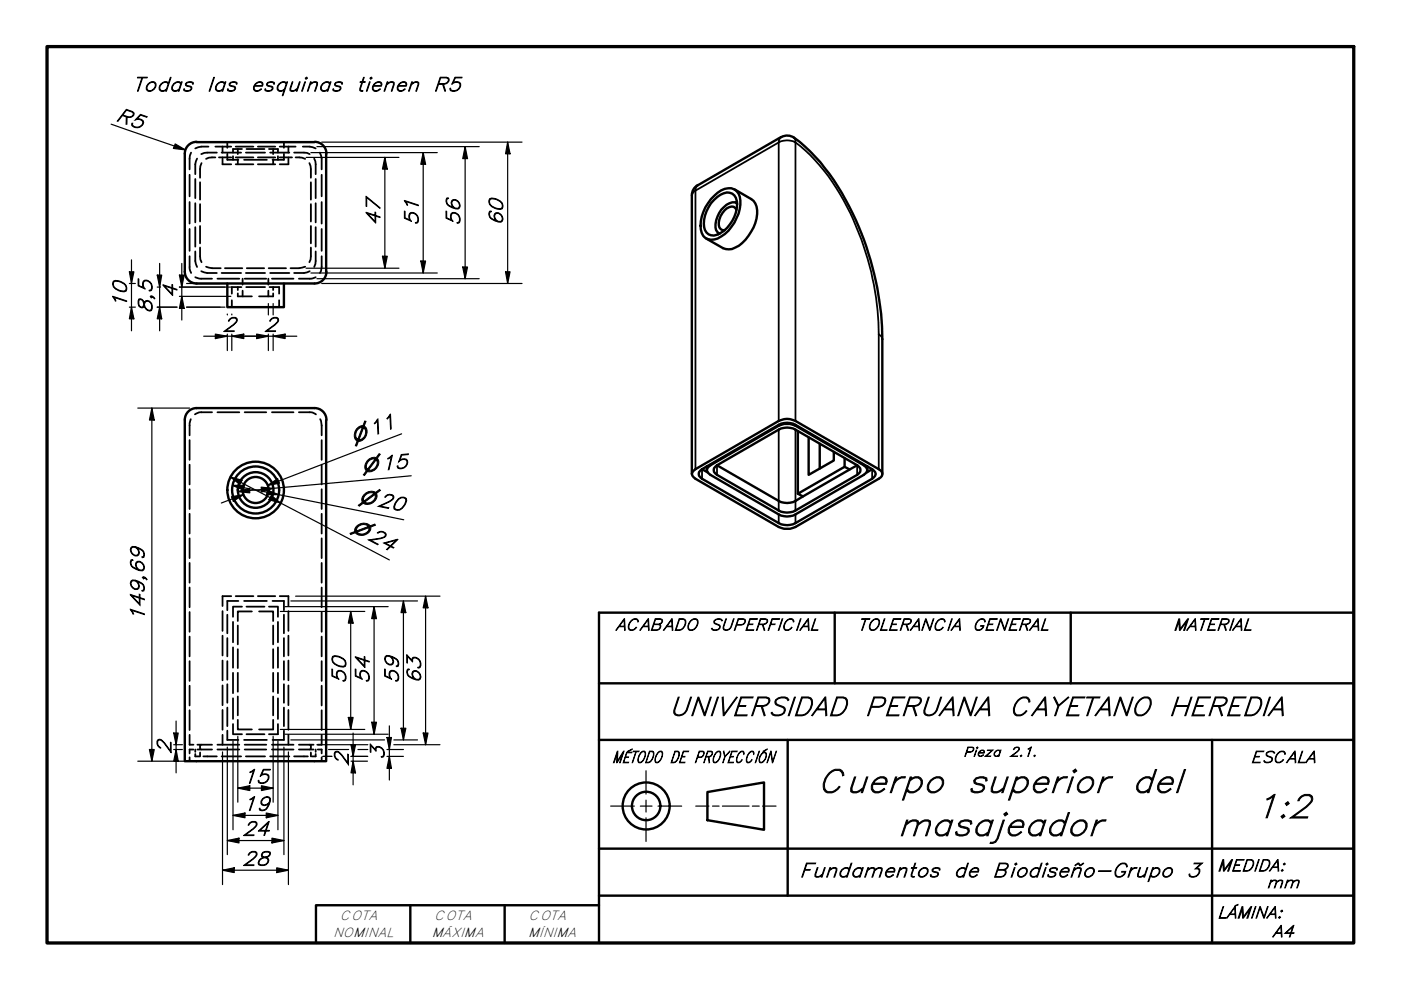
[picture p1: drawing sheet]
<svg xmlns="http://www.w3.org/2000/svg" width="297mm" height="210mm" viewBox="0 0 297 210" stroke-linecap="round" stroke-linejoin="round" font-family="sans-serif">
<!-- layer: Oculto (ISO) -->
<g fill="none" stroke="#000" stroke-width=".38">
<path d="M40.2 37.1v4.5M40.5 32.4l-.3 1.2v2.3M41.4 37.9v4.1M41.8 33.6l-.4 1.2v2.1M42.4 38.6v3.7M42.7 34.6l-.2 .6-.1 2.5M44.2 31.1h-1.5l-1.3 .4M45.7 33.4h-1.4l-.6 .3M45.7 31.1h3.3M46 32.4h-2.1l-1.2 .3M46.4 33.4h2.6M47 32.4h4.1"/>
<path d="M47.2 31.1v1.3M47.2 33.6v1.2h1.8M48.2 30.1v1.2M48.2 32.6v1.3h2.3M49.4 33.1v.8M50 33.4h3.7M50 31.1h3.7M50 34.8h3.7M50.4 31.6v1.1M50.4 33.8v1M51.3 31.6h-1.9v.8M51.8 33.9h4.8"/>
<path d="M52.1 32.4h4.1M52.3 31.6h3.8M54.7 33.4h3.7M54.7 31.1h3.7M54.7 34.8h3.7M57 31.6h1.9v.8M57.3 32.4h4M57.9 31.6v1.1M57.9 33.8v1M58.9 33.1v.8M59.3 33.4h2.6M59.3 31.1h3.4"/>
<path d="M60.2 30.1v1.2M60.2 32.6v1.3h-2.4M61.2 31.1v1.3M61.2 33.6v1.2h-1.9M62.4 32.4h2.1l1.2 .3M62.7 33.4h1.4l.6 .3M64.2 31.1h1.5l1.2 .4M65.6 34.6l.2 .6 .1 2.5M65.9 38.6v3.7M66.6 33.6l.3 1.2v2.1M66.9 37.9v4.1M67.8 32.4l.4 1.2v2.3"/>
<path d="M68.2 37.1v4.5M40.2 54.3v2.7l.3 .9M40.2 42.8v4.6M40.2 48.5v4.7M41.4 53.3v2l.4 1.3M41.4 58.8l1 .3h2.6M41.4 43.1v4.1M41.4 48.2v4.1M42.4 52.5l.1 2.5 .2 .6M42.4 43.3v3.7M42.4 47.9v3.7M42.7 57.5l1.2 .4h2.1"/>
<path d="M43.7 56.6l1.3 .3h1.8M46.1 59.1h4.6M47 57.9h4.1M47.7 56.9h3.7M51.4 59.1v1.3M51.9 59.1h4.6M52.1 57.9h4.1M52.3 56.9h3.7M56.9 59.1v1.3M57 56.9h3.6M57.3 57.9h4M57.7 59.1h4.5"/>
<path d="M64.7 56.6l-1.3 .3h-1.8M65.7 57.5l-1.2 .4h-2.1M65.9 52.5l-.1 2.5-.2 .6M65.9 43.3v3.7M65.9 47.9v3.7M66.9 53.3v2l-.3 1.3M66.9 58.8l-.9 .3h-2.6M66.9 43.1v4.1M66.9 48.2v4.1M68.2 54.3v2.3l-.1 .8-.3 .5M68.2 42.8v4.6M68.2 48.5v4.7"/>
<path d="M49.1 63.7v1.4M50.4 60.9v.6M50.4 62.2v.6h3M51.2 60.9h-2.1v1.4M51.4 61.6v1.2M52.2 60.9h4M56.9 61.6v1.2M57.1 60.9h2.1v1.4M57.9 60.9v.6M57.9 62.2v.6h-3M59.2 63.7v1.4M40.2 93.3v4.2"/>
<path d="M40.2 98.5v4.2M40.4 88.9a6.3 6.3 0 0 0-.2 3.4M45 87.4h-2.6l-1.1 .5M46.1 87.4h4.6M51.9 87.4h4.6M57.7 87.4h4.5M63.4 87.4h2.6l1 .5M67.9 88.9a6.9 6.9 0 0 1 .3 3.4M68.2 93.3v4.2M68.2 98.5v4.2M40.2 103.7v4.2M40.2 108.9v4.2"/>
<path d="M40.2 114.1v4.2M40.2 119.4v4.1M68.2 103.7v4.2M68.2 108.9v4.2M68.2 114.1v4.2M68.2 119.4v4.1M40.2 124.6v4.1M40.2 129.8v4.2M40.2 135v4.2M47.2 129.6v4.2M47.2 134.8v4.2M48.2 130.3v4"/>
<path d="M48.2 135.3v3.9M49 126.4h-1.8v2.1M49.4 131.9v4.3M49.4 137.3v4.3M50 126.4h3.7M50.4 132.6v4M50.4 137.6v4M50.5 127.4h-2.3v2M51.3 128.6h-1.9v2.2M51.8 127.4h4.8M52.3 128.6h3.8M53.4 129.6h-3v2.1"/>
<path d="M54.7 126.4h3.7M54.9 129.6h3v2.1M57 128.6h1.9v2.2M57.8 127.4h2.4v2M57.9 132.6v4M57.9 137.6v4M58.9 131.9v4.3M58.9 137.3v4.3M59.3 126.4h1.9v2.1M60.2 130.3v4M60.2 135.3v3.9M61.2 129.6v4.2"/>
<path d="M61.2 134.8v4.2M68.2 124.6v4.1M68.2 129.8v4.2M68.2 135v4.2M40.2 155.8v2.1h.8M40.2 140.2v4.2M40.2 145.4v4.2M40.2 150.6v4.2M41 158.9h-.8v.8M41.4 158.9v.5M41.4 159.9v.5h.9M41.8 157.9h3.2"/>
<path d="M41.8 158.9h3.2M42.4 157.9v.8M42.4 159.5v.9M46.1 157.9h4.6M46.1 158.9h4.6M47.2 140.1v4.1M47.2 145.3v4.2M47.2 150.5v4.2M47.2 155.8v2.1M48.2 154.9v2h2.3M48.2 140.2v3.9M48.2 145.1v3.9"/>
<path d="M48.2 150v4M49.4 153.5v2.2h1.9M49.4 142.7v4.3M49.4 148.1v4.3M50.4 152.6v2.1h3M50.4 142.7v4M50.4 147.7v4M51.8 156.9h4.8M51.9 157.9h4.6M51.9 158.9h4.6M52.3 155.7h3.8M57.7 157.9h4.5"/>
<path d="M57.7 158.9h4.5M57.9 152.6v2.1h-3M57.9 142.7v4M57.9 147.7v4M58.9 142.7v4.3M58.9 148.1v4.3M58.9 153.5v2.2h-1.9M60.2 140.2v3.9M60.2 145.1v3.9M60.2 150v4M60.2 154.9v2h-2.4M61.2 140.1v4.1"/>
<path d="M61.2 145.3v4.2M61.2 150.5v4.2M61.2 155.8v2.1M63.4 157.9h3.1M63.4 158.9h3.1M65.9 157.9v.8M65.9 159.5v.9M66.9 159.9v.5h-.8M66.9 158.9v.5M67.4 158.9h.8v.8M68.2 155.8v2.1h-.8M68.2 140.2v4.2"/>
<path d="M68.2 145.4v4.2M68.2 150.6v4.2M40.2 160.6v.8M43.1 160.4h2.9M47 160.4h4.1M52.1 160.4h4.1M57.3 160.4h4M62.4 160.4h2.9M68.2 160.6v.8"/>
</g>
<!-- layer: Visible (ISO) -->
<g fill="none" stroke="#000" stroke-width=".51">
<path d="M41.7 30.1h25M41.7 30.1a2.51 2.51 0 0 0-2.5 2.5v25a2.51 2.51 0 0 0 2.5 2.5h25a2.51 2.51 0 0 0 2.5-2.5M66.7 30.1a2.51 2.51 0 0 1 2.5 2.5M69.2 32.6v25M147.9 39.2a2.51 2.51 0 0 0-1.2 2.2M165.6 29.1l-17.6 10.2M165.7 29.1a2.51 2.51 0 0 1 2.7 .1M168.3 29.2a43 43 0 0 1 12.4 15.9 63.3 63.3 0 0 1 6.4 26.8v28.6M146.7 41.4v59.1M150.7 42.2a5.1 5.1 0 0 1 4.4-2.3 2.87 2.87 0 0 1 1.9 3.5 9.2 9.2 0 0 1-4.9 7.2 2.41 2.41 0 0 1-3.5-1.9 8.5 8.5 0 0 1 2.1-6.5zM151.4 42.4a3.4 3.4 0 0 1 3.9-1.3 3.4 3.4 0 0 1 .7 4 6.8 6.8 0 0 1-4.6 4.8 2.13 2.13 0 0 1-2.2-2.5 7.6 7.6 0 0 1 2.2-5zM152.2 49.4l.1 .3"/>
<path d="M155.8 40.2l3.5 2a3.7 3.7 0 0 1 1.1 4.1 9.6 9.6 0 0 1-4.5 6.2 2.86 2.86 0 0 1-2.6 .1l-3.6-2M156.1 44.5a1.04 1.04 0 0 0-1.5-.6 3.9 3.9 0 0 0-2.1 4.3l.7 .6h.5M156.2 43l.1 .1a2.25 2.25 0 0 0-2.8 .8 5.4 5.4 0 0 0-1.7 4.9l.7 .8M156.3 42.8l-.3 .1M48.2 60.1v5h12v-5M66.7 86.5h-25a2.51 2.51 0 0 0-2.5 2.6v72.3h30v-72.3M66.7 86.5a2.51 2.51 0 0 1 2.5 2.5M147.1 99.8l18-10.5a3.8 3.8 0 0 1 3.6 0l17.6 10.2a1.06 1.06 0 0 1 .8 1 1.06 1.06 0 0 1-.8 1l-17.6 10.2a4.3 4.3 0 0 1-3.6 0l-17.7-10.2a1.03 1.03 0 0 1-.3-1.7zM148.8 99.5a1.09 1.09 0 0 0-.7 1 1.09 1.09 0 0 0 .7 1l16.3 9.4a3.8 3.8 0 0 0 3.6 0l16.2-9.4a1.06 1.06 0 0 0 .8-1 1.06 1.06 0 0 0-.8-1M148.8 99.5l16.3-9.4a3.8 3.8 0 0 1 3.6 0l16.2 9.4M148.8 99.5l1.3 .7M149.9 98.8v.9"/>
<path d="M150.2 99l14.9-8.7a4.3 4.3 0 0 1 3.6 0l14.4 8.4a1.06 1.06 0 0 1 .8 1 1.06 1.06 0 0 1-.8 1l-14.4 8.4a3.8 3.8 0 0 1-3.6 0l-14.5-8.4a1.03 1.03 0 0 1-.4-1.7zM152 98.7a1.09 1.09 0 0 0-.7 1 1.09 1.09 0 0 0 .7 1l13.1 7.5a3.8 3.8 0 0 0 3.6 0l13-7.5a1.09 1.09 0 0 0 .7-1 1.09 1.09 0 0 0-.7-1M152 98.7l13.1-7.6a3.8 3.8 0 0 1 3.6 0l13 7.6M152 98.7l13.1 7.5a3.8 3.8 0 0 0 3.6 0l13-7.5M169.2 91.4v13.3M171.4 92.7v8l5.4-3.1v-1.8M173.8 94.1v5.2M179.1 97.1v1.9M180.1 99.5l-1-.5-9.9 5.7 1 .6M183.9 98.8v.9M184.9 99.5l-1.1 .7"/>
<circle cx="54.2" cy="103.9" r="5"/>
<circle cx="54.2" cy="103.9" r="2.76"/>
<circle cx="54.2" cy="103.9" r="3.8"/>
<circle cx="54.2" cy="103.9" r="6"/>
</g>
<!-- layer: Visible fina (ISO) -->
<g fill="none" stroke="#000" stroke-width=".38">
<path d="M148 39.3l-.5 .6-.1 .5-.3 .3-.4 .7M165.6 29.1l-.4 .6-.1 .5a3.8 3.8 0 0 1 3.6 0v-.4l-.4-.6M186.3 70.9l.7 .6 .1 .4M186.3 70.9a58.8 58.8 0 0 0-11.6-34.7l-2.9-3.3-3.1-2.7v59.1M186.3 70.9v28.6M148.8 99.5v2M150.6 98.5v.2M152 98.7v2M165.1 89.3v-59.1l-17.7 10.2v59.1M165.1 90.1v.2M165.1 91.1v17.1M168.7 90.1v.2"/>
<path d="M168.7 91.1v17.1M181.7 98.7v2M183.1 98.5v.2M184.9 99.5v2M165.1 109.1v1.8M168.7 109.1v1.8"/>
</g>
<!-- layer: Borde (ISO) -->
<path d="M10 9.9h277v190h-277z" fill="none" stroke="#000" stroke-width=".7"/>
<g fill="none" stroke="#000" stroke-width=".51">
<path d="M177 129.9v15M227 129.9v15M287 129.9h-160v70M127 156.9h160M127 144.9h160M167 156.9v33M257 156.9v43M127 179.9h160M150 167.9l12-2v10l-12-2zM87 191.9v8M107 191.9v8M127 191.9h-60v8"/>
<path d="M127 189.9h160"/>
<circle cx="137" cy="170.9" r="5"/>
<circle cx="137" cy="170.9" r="3"/>
</g>
<path d="M129.5 170.9h5M135.8 170.9h2.4M137 163.4v5M137 169.6v2.6M137 173.4v5M139.5 170.9h5M147.5 170.9h2.8M151.1 170.9h1.4M153.2 170.9h5.6M159.5 170.9h1.5M161.7 170.9h2.8" fill="none" stroke="#000" stroke-width=".25"/>
<!-- layer: Cota (ISO) -->
<g fill="none" stroke="#000" stroke-width=".25">
<path d="M23.6 26.3l15.7 5.5M37.1 30.5l2.2 1.3-2.5-.3zM64.9 33.4h19.7M65.9 32.4h26.8M67.2 31.1h34.4M68.2 30.1h42.5M81.6 33.4l.5 2.4h-1zM81.6 33.4v23.5M89.7 32.4l.5 2.4h-1zM89.7 32.4v25.5M98.6 31.1l.5 2.5h-1zM98.6 31.1v28"/>
<path d="M107.6 30.1l.5 2.5h-.9zM107.6 30.1v30M27.4 57.6h1l-.5 2.5zM27.9 55.1v15M33.3 58.3h1l-.5 2.6zM33.8 55.9v14.2M38 58.3h1.1l-.6 2.6zM38.5 55.9v12M64.9 56.9h19.7M65.9 57.9h26.8M67.2 59.1h34.4M81.1 54.3h1l-.5 2.6z"/>
<path d="M89.2 55.3h1l-.5 2.6zM98.1 56.6h1l-.5 2.5zM107.2 57.6h.9l-.5 2.5zM27.4 60.1h1.3M27.4 65.1h1.3M27.9 65.1l.5 2.5h-1zM33.3 65.1h4.2M33.3 60.9h.7M33.8 65.1l.5 2.5h-1zM38 60.9h11M38 62.8h11M38.5 62.8l.6 2.6h-1.1z"/>
<path d="M39.6 60.1h7.1M39.6 65.1h8.1M43.2 71.3h19.7M45.7 70.8l2.5 .5-2.5 .5zM48.2 66.6v.2M48.2 70.8v3.5M49.1 71.3l2.6-.5v1zM49.1 66.6v.2M49.1 70.8v3.5M54.4 70.8l2.5 .5-2.5 .5zM56.9 64.4v2.4M56.9 70.8v3.5"/>
<path d="M57.9 71.3l2.6-.5v1zM57.9 64.4v2.4M57.9 70.8v3.5M68.2 60.1h42.5M29.2 86.5h11M32.2 86.5l.5 2.6h-1zM32.2 86.5v74.9M85.2 92l-28.4 10.9 2.3-.9M48.8 101.1l2.5 .7-.4 .9zM48.8 101.1l33.7 17.6M49.1 105.3l2.5-.4-2.1 1.4zM49.3 102.9h2.5l-.2 1z"/>
<path d="M49.3 102.9l36.3 7.3M50.4 104.2l2.5-.7 .1 1zM51.6 104.9l-4.7 1.8M55.4 103.3l2.5 .2-2.4 .8zM56.7 103.9l2.4 1h-2.6zM56.8 102.9l2.1-1.4 .3 1zM57.5 105.1l2 1.6-2.5-.7zM87.2 100.9l-36.8 3.3M59.4 129.6h17.9M60.5 128.6h21.8M61.7 127.4h26.8M62.7 126.4h30.6"/>
<path d="M74.4 129.6l.5 2.5h-1zM74.4 129.6v25.1M79.3 128.6l.5 2.6h-1zM79.3 128.6v27.1M85.5 127.4l.5 2.5h-1zM85.5 127.4v29.5M90.2 126.4l.5 2.5h-1zM90.2 126.4v31.5M31.7 158.9h1l-.5 2.5zM36.8 155.4h1l-.5 2.5zM36.8 158.9h1.9M36.8 157.9h1.9"/>
<path d="M37.3 158.9l.5 2.5h-1zM37.3 152.9v11M47.2 159.4v28.2M48.2 158.4v22.8M49.4 157.1v18.8M50.4 156.1v14M57.9 156.1v14M58.9 157.1v18.8M59.4 154.7h17.9M60.2 158.4v22.8M60.5 155.7h21.8M61.2 159.4v28.2"/>
<path d="M61.7 156.9h19.8M67.2 157.9h10.8M69.7 158.9h4.2M73.9 152.1h1l-.5 2.6zM74.4 157.9h1l-.5 2.5zM74.9 155.4v11M75.9 158.9h2.1M78.8 153.1h1l-.5 2.6zM82 156.4h1l-.5 2.5zM82 158.9h3.5M82.5 153.9v11.5M83.5 157.9h9.8"/>
<path d="M83.5 156.9h5M85 154.4h1l-.5 2.5zM89.7 155.4h1l-.5 2.5zM29.2 161.4h11M48.2 178.2l2.5-.5v1zM48.2 178.2h12M49.4 172.9l2.5-.5v1zM49.4 172.9h9.5M50.4 167.1l2.6-.5v1zM50.4 167.1h7.5M55.4 166.6l2.5 .5-2.5 .5zM56.5 172.4l2.4 .5-2.4 .5z"/>
<path d="M57.7 177.7l2.5 .5-2.5 .5zM68.5 160.4h1.9M74.4 161.4h3.5M74.4 160.4h3.6M74.9 161.4l.5 2.5h-1zM82 160.4h3.5M82.5 160.4l.5 2.5h-1zM47.2 184.5l2.5-.5v1zM47.2 184.5h14M58.7 184l2.5 .5-2.5 .5z"/>
</g>
<g fill="#000">
<path d="M37.1 30.5l2.2 1.3-2.5-.3z" fill-rule="evenodd"/>
<path d="M81.6 33.4l.5 2.4h-1z" fill-rule="evenodd"/>
<path d="M89.7 32.4l.5 2.4h-1z" fill-rule="evenodd"/>
<path d="M98.6 31.1l.5 2.5h-1z" fill-rule="evenodd"/>
<path d="M107.6 30.1l.5 2.5h-.9z" fill-rule="evenodd"/>
<path d="M27.4 57.6h1l-.5 2.5z" fill-rule="evenodd"/>
<path d="M33.3 58.3h1l-.5 2.6z" fill-rule="evenodd"/>
<path d="M38 58.3h1.1l-.6 2.6z" fill-rule="evenodd"/>
<path d="M81.1 54.3h1l-.5 2.6z" fill-rule="evenodd"/>
<path d="M89.2 55.3h1l-.5 2.6z" fill-rule="evenodd"/>
<path d="M98.1 56.6h1l-.5 2.5z" fill-rule="evenodd"/>
<path d="M107.2 57.6h.9l-.5 2.5z" fill-rule="evenodd"/>
<path d="M27.9 65.1l.5 2.5h-1z" fill-rule="evenodd"/>
<path d="M33.8 65.1l.5 2.5h-1z" fill-rule="evenodd"/>
<path d="M38.5 62.8l.6 2.6h-1.1z" fill-rule="evenodd"/>
<path d="M45.7 70.8l2.5 .5-2.5 .5z" fill-rule="evenodd"/>
<path d="M49.1 71.3l2.6-.5v1z" fill-rule="evenodd"/>
<path d="M54.4 70.8l2.5 .5-2.5 .5z" fill-rule="evenodd"/>
<path d="M57.9 71.3l2.6-.5v1z" fill-rule="evenodd"/>
<path d="M32.2 86.5l.5 2.6h-1z" fill-rule="evenodd"/>
<path d="M49.1 105.3l2.5-.4-2.1 1.4z" fill-rule="evenodd"/>
<path d="M48.8 101.1l2.5 .7-.4 .9z" fill-rule="evenodd"/>
<path d="M49.3 102.9h2.5l-.2 1z" fill-rule="evenodd"/>
<path d="M50.4 104.2l2.5-.7 .1 1z" fill-rule="evenodd"/>
<path d="M55.4 103.3l2.5 .2-2.4 .8z" fill-rule="evenodd"/>
<path d="M56.7 103.9l2.4 1h-2.6z" fill-rule="evenodd"/>
<path d="M57.5 105.1l2 1.6-2.5-.7z" fill-rule="evenodd"/>
<path d="M56.8 102.9l2.1-1.4 .3 1z" fill-rule="evenodd"/>
<path d="M74.4 129.6l.5 2.5h-1z" fill-rule="evenodd"/>
<path d="M79.3 128.6l.5 2.6h-1z" fill-rule="evenodd"/>
<path d="M85.5 127.4l.5 2.5h-1z" fill-rule="evenodd"/>
<path d="M90.2 126.4l.5 2.5h-1z" fill-rule="evenodd"/>
<path d="M31.7 158.9h1l-.5 2.5z" fill-rule="evenodd"/>
<path d="M36.8 155.4h1l-.5 2.5z" fill-rule="evenodd"/>
<path d="M73.9 152.1h1l-.5 2.6z" fill-rule="evenodd"/>
<path d="M74.4 157.9h1l-.5 2.5z" fill-rule="evenodd"/>
<path d="M78.8 153.1h1l-.5 2.6z" fill-rule="evenodd"/>
<path d="M82 156.4h1l-.5 2.5z" fill-rule="evenodd"/>
<path d="M85 154.4h1l-.5 2.5z" fill-rule="evenodd"/>
<path d="M89.7 155.4h1l-.5 2.5z" fill-rule="evenodd"/>
<path d="M37.3 158.9l.5 2.5h-1z" fill-rule="evenodd"/>
<path d="M48.2 178.2l2.5-.5v1z" fill-rule="evenodd"/>
<path d="M49.4 172.9l2.5-.5v1z" fill-rule="evenodd"/>
<path d="M50.4 167.1l2.6-.5v1z" fill-rule="evenodd"/>
<path d="M55.4 166.6l2.5 .5-2.5 .5z" fill-rule="evenodd"/>
<path d="M56.5 172.4l2.4 .5-2.4 .5z" fill-rule="evenodd"/>
<path d="M57.7 177.7l2.5 .5-2.5 .5z" fill-rule="evenodd"/>
<path d="M74.9 161.4l.5 2.5h-1z" fill-rule="evenodd"/>
<path d="M82.5 160.4l.5 2.5h-1z" fill-rule="evenodd"/>
<path d="M47.2 184.5l2.5-.5v1z" fill-rule="evenodd"/>
<path d="M58.7 184l2.5 .5-2.5 .5z" fill-rule="evenodd"/>
</g>
<g font-size="7">
<text x="173.3" y="168.1">Cuerpo</text>
<text x="205" y="168.1">superior</text>
<text x="239.9" y="168.1">del</text>
<text x="265.9" y="173.4">1:2</text>
<text x="190.2" y="177.2">masajeador</text>
</g>
<text font-size="5.6" x="141.8" y="151.7">UNIVERSIDAD PERUANA CAYETANO HEREDIA</text>
<g font-size="4.2">
<text x="28.1" y="19.3">Todas</text>
<text x="43.8" y="19.3">las</text>
<text x="53.1" y="19.3">esquinas</text>
<text x="75.4" y="19.3">tienen</text>
<text x="91.8" y="19.3">R5</text>
<text x="24.4" y="25.5" transform="rotate(19 24.4 25.5)">R5</text>
<text x="80.6" y="47.9" transform="rotate(-90 80.6 47.9)">47</text>
<text x="88.7" y="47.9" transform="rotate(-90 88.7 47.9)">51</text>
<text x="97.5" y="47.9" transform="rotate(-90 97.5 47.9)">56</text>
<text x="106.6" y="47.9" transform="rotate(-90 106.6 47.9)">60</text>
<text x="26.9" y="65.4" transform="rotate(-90 26.9 65.4)">10</text>
<text x="37.5" y="63.3" transform="rotate(-90 37.5 63.3)">4</text>
<text x="32.3" y="66.5" transform="rotate(-90 32.3 66.5)">8,5</text>
<text x="47.2" y="70.3">2</text>
<text x="55.9" y="70.3">2</text>
<text x="30.6" y="131.8" transform="rotate(-90 30.6 131.8)">149,69</text>
<text x="73.3" y="145" transform="rotate(-90 73.3 145)">50</text>
<text x="78.3" y="145" transform="rotate(-90 78.3 145)">54</text>
<text x="84.5" y="145" transform="rotate(-90 84.5 145)">59</text>
<text x="89.2" y="145" transform="rotate(-90 89.2 145)">63</text>
<text x="36.3" y="159.9" transform="rotate(-90 36.3 159.9)">2</text>
<text x="81.5" y="161.1" transform="rotate(-90 81.5 161.1)">3</text>
<text x="51.4" y="166.1">15</text>
<text x="73.9" y="162.4" transform="rotate(-90 73.9 162.4)">2</text>
<text x="51.4" y="171.9">19</text>
<text x="51.4" y="177.1">24</text>
<text x="51.4" y="183.5">28</text>
<text x="169.5" y="186">Fundamentos</text>
<text x="202.1" y="186">de Biodiseño-Grupo 3</text>
</g>
<g font-size="4.1">
<text x="75" y="94" transform="rotate(-21 75 94)">⌀11</text>
<text x="76.8" y="100.1" transform="rotate(-5 76.8 100.1)">⌀15</text>
<text x="75.9" y="106.5" transform="rotate(11 75.9 106.5)">⌀20</text>
<text x="74.4" y="112.5" transform="rotate(28 74.4 112.5)">⌀24</text>
</g>
<g font-size="3.5">
<text x="130.5" y="133.6">ACABADO</text>
<text x="150.3" y="133.6">SUPERFICIAL</text>
<text x="181.8" y="133.6">TOLERANCIA</text>
<text x="206.1" y="133.6">GENERAL</text>
<text x="248.7" y="133.6">MATERIAL</text>
<text x="129.8" y="161.7">MÉTODO DE PROYECCIÓN</text>
<text x="265.1" y="161.7">ESCALA</text>
<text x="258.1" y="184.7">MEDIDA:</text>
<text x="268.5" y="188.2">mm</text>
<text x="258.1" y="194.7">LÁMINA:</text>
<text x="269.7" y="198.7">A4</text>
</g>
<g font-size="2.8">
<text x="204.2" y="160.4">Pieza 2.1.</text>
<text x="72.1" y="195.1">COTA</text>
<text x="92.1" y="195.1">COTA</text>
<text x="112.1" y="195.1">COTA</text>
<text x="70.6" y="198.7">NOMINAL</text>
<text x="91.6" y="198.7">MÁXIMA</text>
<text x="112" y="198.7">MÍNIMA</text>
</g>
</svg>
